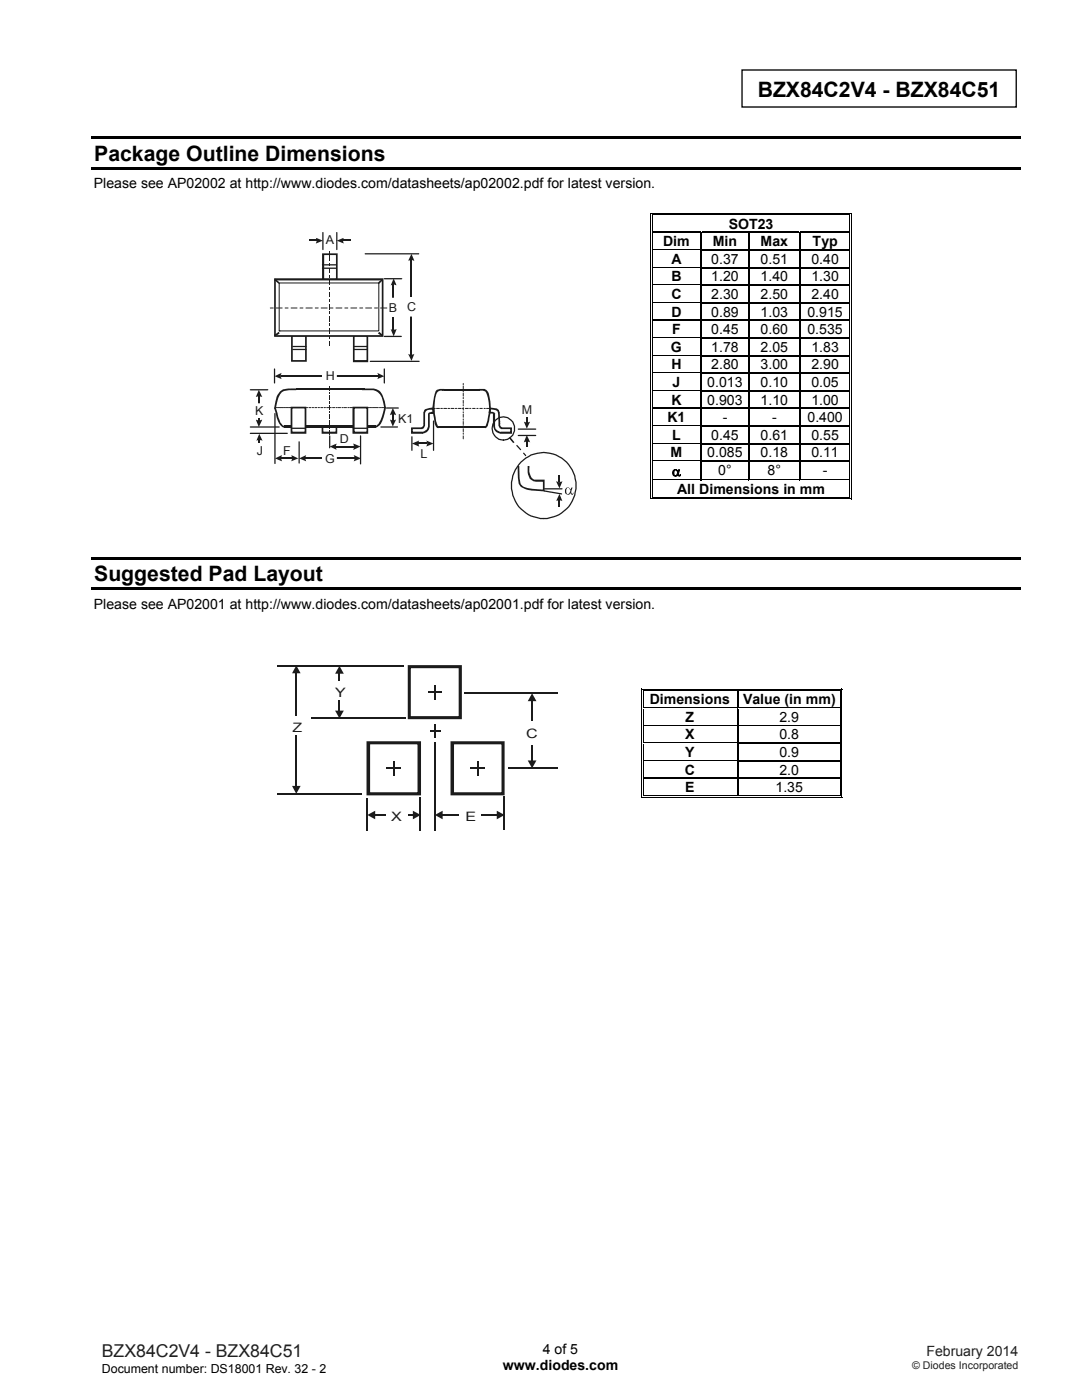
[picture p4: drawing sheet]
<svg xmlns="http://www.w3.org/2000/svg" width="216mm" height="279mm" viewBox="0 0 216 279" stroke-linecap="round" stroke-linejoin="round" font-family="sans-serif">
<path d="M148.1 14h54.7v7.4h-54.7z" fill="none" stroke="#000" stroke-width=".26"/>
<path d="M18.3 27.2h185.4v.5h-185.4zM18.3 33.3h185.4v.5h-185.4zM18.3 111.1h185.4v.6h-185.4zM18.3 117.3h185.4v.5h-185.4z" fill="#000"/>
<g fill="#fff">
<path d="M130.3 43h39.2v3.3h-39.2z"/>
<path d="M130.4 43h39v3.3h-39z"/>
</g>
<path d="M129.8 42.5h.2v.5h-.2zM129.8 42.5h.5v.2h-.5zM130.1 42.8h.2v.2h-.2z" fill="#000"/>
<path d="M130.3 42.6h39.2M130.3 42.9h39.2" fill="none" stroke="#000" stroke-width=".2"/>
<path d="M130.3 43h39.2z" fill="#fff"/>
<path d="M169.5 42.5h.5v.2h-.5zM169.5 42.8h.2v.2h-.2zM169.8 42.5h.2v.5h-.2z" fill="#000"/>
<path d="M129.9 43v3.3M130.2 43v3.3M169.6 43v3.3M169.9 43v3.3" fill="none" stroke="#000" stroke-width=".2"/>
<g fill="#fff">
<path d="M130.3 46.5h9.5v3.3h-9.5z"/>
<path d="M130.4 46.5h9.2v3.3h-9.2z"/>
</g>
<path d="M129.8 46.3h.2v.2h-.2zM130.1 46.3h.2v.2h-.2z" fill="#000"/>
<path d="M130.3 46.4h9.5" fill="none" stroke="#000" stroke-width=".25"/>
<path d="M130.3 46.5h9.5z" fill="#fff"/>
<path d="M139.8 46.3h.2v.2h-.2zM149.3 46.3h.3v.2h-.3zM159.4 46.3h.3v.2h-.3zM169.5 46.3h.2v.2h-.2zM169.8 46.3h.2v.2h-.2z" fill="#000"/>
<path d="M139.9 46.5v3.3M140 46.4h9.3M149.4 46.5v3.3M149.6 46.4h9.8M159.6 46.5v3.3M159.7 46.4h9.8" fill="none" stroke="#000" stroke-width=".25"/>
<path d="M129.9 46.5v3.3M130.2 46.5v3.3M169.6 46.5v3.3M169.9 46.5v3.3" fill="none" stroke="#000" stroke-width=".2"/>
<g fill="#fff">
<path d="M130.3 50h9.5v3.3h-9.5z"/>
<path d="M130.4 50h9.2v3.3h-9.2z"/>
</g>
<path d="M129.8 49.8h.2v.3h-.2zM130.1 49.8h.2v.3h-.2z" fill="#000"/>
<path d="M130.3 49.9h9.5" fill="none" stroke="#000" stroke-width=".25"/>
<path d="M130.3 50l9.5 .1z" fill="#fff"/>
<path d="M139.8 49.8h.2v.3h-.2zM149.3 49.8h.3v.3h-.3zM159.4 49.8h.3v.3h-.3zM169.5 49.8h.2v.3h-.2zM169.8 49.8h.2v.3h-.2z" fill="#000"/>
<path d="M139.9 50.1v3.2M140 49.9h9.3M149.4 50.1v3.2M149.6 49.9h9.8M159.6 50.1v3.2M159.7 49.9h9.8" fill="none" stroke="#000" stroke-width=".25"/>
<path d="M129.9 50.1v3.2M130.2 50.1v3.2M169.6 50.1v3.2M169.9 50.1v3.2" fill="none" stroke="#000" stroke-width=".2"/>
<g fill="#fff">
<path d="M130.3 53.6h9.5v3.2h-9.5z"/>
<path d="M130.4 53.6h9.2v3.2h-9.2z"/>
</g>
<path d="M129.8 53.3h.2v.3h-.2zM130.1 53.3h.2v.3h-.2z" fill="#000"/>
<path d="M130.3 53.4h9.5" fill="none" stroke="#000" stroke-width=".25"/>
<path d="M130.3 53.5l9.5 .1z" fill="#fff"/>
<path d="M139.8 53.3h.2v.3h-.2zM149.3 53.3h.3v.3h-.3zM159.4 53.3h.3v.3h-.3zM169.5 53.3h.2v.3h-.2zM169.8 53.3h.2v.3h-.2z" fill="#000"/>
<path d="M139.9 53.6v3.2M140 53.4h9.3M149.4 53.6v3.2M149.6 53.4h9.8M159.6 53.6v3.2M159.7 53.4h9.8" fill="none" stroke="#000" stroke-width=".25"/>
<path d="M129.9 53.6v3.2M130.2 53.6v3.2M169.6 53.6v3.2M169.9 53.6v3.2" fill="none" stroke="#000" stroke-width=".2"/>
<g fill="#fff">
<path d="M130.3 57.1h9.5v3.2h-9.5z"/>
<path d="M130.4 57.1h9.2v3.2h-9.2z"/>
</g>
<path d="M129.8 56.8h.2v.3h-.2zM130.1 56.8h.2v.3h-.2z" fill="#000"/>
<path d="M130.3 56.9h9.5" fill="none" stroke="#000" stroke-width=".25"/>
<path d="M130.3 57l9.5 .1z" fill="#fff"/>
<path d="M139.8 56.8h.2v.3h-.2zM149.3 56.8h.3v.3h-.3zM159.4 56.8h.3v.3h-.3zM169.5 56.8h.2v.3h-.2zM169.8 56.8h.2v.3h-.2z" fill="#000"/>
<path d="M139.9 57.1v3.2M140 56.9h9.3M149.4 57.1v3.2M149.6 56.9h9.8M159.6 57.1v3.2M159.7 56.9h9.8" fill="none" stroke="#000" stroke-width=".25"/>
<path d="M129.9 57.1v3.2M130.2 57.1v3.2M169.6 57.1v3.2M169.9 57.1v3.2" fill="none" stroke="#000" stroke-width=".2"/>
<g fill="#fff">
<path d="M130.3 60.6h9.5v3.2h-9.5z"/>
<path d="M130.4 60.6h9.2v3.2h-9.2z"/>
</g>
<path d="M129.8 60.3h.2v.3h-.2zM130.1 60.3h.2v.3h-.2z" fill="#000"/>
<path d="M130.3 60.4h9.5" fill="none" stroke="#000" stroke-width=".25"/>
<path d="M130.3 60.6h9.5z" fill="#fff"/>
<path d="M139.8 60.3h.2v.3h-.2zM149.3 60.3h.3v.3h-.3zM159.4 60.3h.3v.3h-.3zM169.5 60.3h.2v.3h-.2zM169.8 60.3h.2v.3h-.2z" fill="#000"/>
<path d="M139.9 60.6v3.2M140 60.4h9.3M149.4 60.6v3.2M149.6 60.4h9.8M159.6 60.6v3.2M159.7 60.4h9.8" fill="none" stroke="#000" stroke-width=".25"/>
<path d="M129.9 60.6v3.2M130.2 60.6v3.2M169.6 60.6v3.2M169.9 60.6v3.2" fill="none" stroke="#000" stroke-width=".2"/>
<g fill="#fff">
<path d="M130.3 64.1h9.5v3.2h-9.5z"/>
<path d="M130.4 64.1h9.2v3.2h-9.2z"/>
</g>
<path d="M129.8 63.8h.2v.3h-.2zM130.1 63.8h.2v.3h-.2z" fill="#000"/>
<path d="M130.3 63.9h9.5" fill="none" stroke="#000" stroke-width=".25"/>
<path d="M130.3 64.1h9.5z" fill="#fff"/>
<path d="M139.8 63.8h.2v.3h-.2zM149.3 63.8h.3v.3h-.3zM159.4 63.8h.3v.3h-.3zM169.5 63.8h.2v.3h-.2zM169.8 63.8h.2v.3h-.2z" fill="#000"/>
<path d="M139.9 64.1v3.2M140 63.9h9.3M149.4 64.1v3.2M149.6 63.9h9.8M159.6 64.1v3.2M159.7 63.9h9.8" fill="none" stroke="#000" stroke-width=".25"/>
<path d="M129.9 64.1v3.2M130.2 64.1v3.2M169.6 64.1v3.2M169.9 64.1v3.2" fill="none" stroke="#000" stroke-width=".2"/>
<g fill="#fff">
<path d="M130.3 67.6h9.5v3.2h-9.5z"/>
<path d="M130.4 67.6h9.2v3.2h-9.2z"/>
</g>
<path d="M129.8 67.3h.2v.3h-.2zM130.1 67.3h.2v.3h-.2z" fill="#000"/>
<path d="M130.3 67.5h9.5" fill="none" stroke="#000" stroke-width=".25"/>
<path d="M130.3 67.6h9.5z" fill="#fff"/>
<path d="M139.8 67.3h.2v.3h-.2zM149.3 67.3h.3v.3h-.3zM159.4 67.3h.3v.3h-.3zM169.5 67.3h.2v.3h-.2zM169.8 67.3h.2v.3h-.2z" fill="#000"/>
<path d="M139.9 67.6v3.2M140 67.5h9.3M149.4 67.6v3.2M149.6 67.5h9.8M159.6 67.6v3.2M159.7 67.5h9.8" fill="none" stroke="#000" stroke-width=".25"/>
<path d="M129.9 67.6v3.2M130.2 67.6v3.2M169.6 67.6v3.2M169.9 67.6v3.2" fill="none" stroke="#000" stroke-width=".2"/>
<g fill="#fff">
<path d="M130.3 71.1h9.5v3.2h-9.5z"/>
<path d="M130.4 71.1h9.2v3.2h-9.2z"/>
</g>
<path d="M129.8 70.8h.2v.3h-.2zM130.1 70.8h.2v.3h-.2z" fill="#000"/>
<path d="M130.3 71h9.5" fill="none" stroke="#000" stroke-width=".25"/>
<path d="M130.3 71.1h9.5z" fill="#fff"/>
<path d="M139.8 70.8h.2v.3h-.2zM149.3 70.8h.3v.3h-.3zM159.4 70.8h.3v.3h-.3zM169.5 70.8h.2v.3h-.2zM169.8 70.8h.2v.3h-.2z" fill="#000"/>
<path d="M139.9 71.1v3.2M140 71h9.3M149.4 71.1v3.2M149.6 71h9.8M159.6 71.1v3.2M159.7 71h9.8" fill="none" stroke="#000" stroke-width=".25"/>
<path d="M129.9 71.1v3.2M130.2 71.1v3.2M169.6 71.1v3.2M169.9 71.1v3.2" fill="none" stroke="#000" stroke-width=".2"/>
<g fill="#fff">
<path d="M130.3 74.6h9.5v3.3h-9.5z"/>
<path d="M130.4 74.6h9.2v3.3h-9.2z"/>
</g>
<path d="M129.8 74.3h.2v.3h-.2zM130.1 74.3h.2v.3h-.2z" fill="#000"/>
<path d="M130.3 74.5h9.5" fill="none" stroke="#000" stroke-width=".25"/>
<path d="M130.3 74.6h9.5z" fill="#fff"/>
<path d="M139.8 74.3h.2v.3h-.2zM149.3 74.3h.3v.3h-.3zM159.4 74.3h.3v.3h-.3zM169.5 74.3h.2v.3h-.2zM169.8 74.3h.2v.3h-.2z" fill="#000"/>
<path d="M139.9 74.6v3.3M140 74.5h9.3M149.4 74.6v3.3M149.6 74.5h9.8M159.6 74.6v3.3M159.7 74.5h9.8" fill="none" stroke="#000" stroke-width=".25"/>
<path d="M129.9 74.6v3.3M130.2 74.6v3.3M169.6 74.6v3.3M169.9 74.6v3.3" fill="none" stroke="#000" stroke-width=".2"/>
<g fill="#fff">
<path d="M130.3 78.1h9.5v3.3h-9.5z"/>
<path d="M130.4 78.1h9.2v3.3h-9.2z"/>
</g>
<path d="M129.8 77.9h.2v.2h-.2zM130.1 77.9h.2v.2h-.2z" fill="#000"/>
<path d="M130.3 78h9.5" fill="none" stroke="#000" stroke-width=".25"/>
<path d="M130.3 78.1h9.5z" fill="#fff"/>
<path d="M139.8 77.9h.2v.2h-.2zM149.3 77.9h.3v.2h-.3zM159.4 77.9h.3v.2h-.3zM169.5 77.9h.2v.2h-.2zM169.8 77.9h.2v.2h-.2z" fill="#000"/>
<path d="M139.9 78.1v3.3M140 78h9.3M149.4 78.1v3.3M149.6 78h9.8M159.6 78.1v3.3M159.7 78h9.8" fill="none" stroke="#000" stroke-width=".25"/>
<path d="M129.9 78.1v3.3M130.2 78.1v3.3M169.6 78.1v3.3M169.9 78.1v3.3" fill="none" stroke="#000" stroke-width=".2"/>
<g fill="#fff">
<path d="M130.3 81.6h9.5v3.3h-9.5z"/>
<path d="M130.4 81.6h9.2v3.3h-9.2z"/>
</g>
<path d="M129.8 81.4h.2v.2h-.2zM130.1 81.4h.2v.2h-.2z" fill="#000"/>
<path d="M130.3 81.5h9.5" fill="none" stroke="#000" stroke-width=".25"/>
<path d="M130.3 81.6h9.5z" fill="#fff"/>
<path d="M139.8 81.4h.2v.2h-.2zM149.3 81.4h.3v.2h-.3zM159.4 81.4h.3v.2h-.3zM169.5 81.4h.2v.2h-.2zM169.8 81.4h.2v.2h-.2z" fill="#000"/>
<path d="M139.9 81.6v3.3M140 81.5h9.3M149.4 81.6v3.3M149.6 81.5h9.8M159.6 81.6v3.3M159.7 81.5h9.8" fill="none" stroke="#000" stroke-width=".25"/>
<path d="M129.9 81.6v3.3M130.2 81.6v3.3M169.6 81.6v3.3M169.9 81.6v3.3" fill="none" stroke="#000" stroke-width=".2"/>
<g fill="#fff">
<path d="M130.3 85.1h9.5v3.3h-9.5z"/>
<path d="M130.4 85.1h9.2v3.3h-9.2z"/>
</g>
<path d="M129.8 84.9h.2v.3h-.2zM130.1 84.9h.2v.3h-.2z" fill="#000"/>
<path d="M130.3 85h9.5" fill="none" stroke="#000" stroke-width=".25"/>
<path d="M130.3 85.1l9.5 .1z" fill="#fff"/>
<path d="M139.8 84.9h.2v.3h-.2zM149.3 84.9h.3v.3h-.3zM159.4 84.9h.3v.3h-.3zM169.5 84.9h.2v.3h-.2zM169.8 84.9h.2v.3h-.2z" fill="#000"/>
<path d="M139.9 85.2v3.2M140 85h9.3M149.4 85.2v3.2M149.6 85h9.8M159.6 85.2v3.2M159.7 85h9.8" fill="none" stroke="#000" stroke-width=".25"/>
<path d="M129.9 85.2v3.2M130.2 85.2v3.2M169.6 85.2v3.2M169.9 85.2v3.2" fill="none" stroke="#000" stroke-width=".2"/>
<g fill="#fff">
<path d="M130.3 88.6h9.5v3.3h-9.5z"/>
<path d="M130.4 88.6h9.2v3.3h-9.2z"/>
</g>
<path d="M129.8 88.4h.2v.3h-.2zM130.1 88.4h.2v.3h-.2z" fill="#000"/>
<path d="M130.3 88.5h9.5" fill="none" stroke="#000" stroke-width=".25"/>
<path d="M130.3 88.6l9.5 .1z" fill="#fff"/>
<path d="M139.8 88.4h.2v.3h-.2zM149.3 88.4h.3v.3h-.3zM159.4 88.4h.3v.3h-.3zM169.5 88.4h.2v.3h-.2zM169.8 88.4h.2v.3h-.2z" fill="#000"/>
<path d="M139.9 88.7v3.2M140 88.5h9.3M149.4 88.7v3.2M149.6 88.5h9.8M159.6 88.7v3.2M159.7 88.5h9.8" fill="none" stroke="#000" stroke-width=".25"/>
<path d="M129.9 88.7v3.2M130.2 88.7v3.2M169.6 88.7v3.2M169.9 88.7v3.2" fill="none" stroke="#000" stroke-width=".2"/>
<g fill="#fff">
<path d="M130.3 92.2h9.5v3.4h-9.5z"/>
<path d="M130.4 92.2h9.2v3.4h-9.2z"/>
</g>
<path d="M129.8 91.9h.2v.3h-.2zM130.1 91.9h.2v.3h-.2z" fill="#000"/>
<path d="M130.3 92h9.5" fill="none" stroke="#000" stroke-width=".25"/>
<path d="M130.3 92.1l9.5 .1z" fill="#fff"/>
<path d="M139.8 91.9h.2v.3h-.2zM149.3 91.9h.3v.3h-.3zM159.4 91.9h.3v.3h-.3zM169.5 91.9h.2v.3h-.2zM169.8 91.9h.2v.3h-.2z" fill="#000"/>
<path d="M139.9 92.2v3.4M140 92h9.3M149.4 92.2v3.4M149.6 92h9.8M159.6 92.2v3.4M159.7 92h9.8" fill="none" stroke="#000" stroke-width=".25"/>
<path d="M129.9 92.2v3.4M130.2 92.2v3.4M169.6 92.2v3.4M169.9 92.2v3.4" fill="none" stroke="#000" stroke-width=".2"/>
<g fill="#fff">
<path d="M130.3 95.9h39.2v3.2h-39.2z"/>
<path d="M130.4 95.9h39v3.2h-39z"/>
</g>
<path d="M129.8 95.6h.2v.3h-.2zM130.1 95.6h.2v.3h-.2z" fill="#000"/>
<path d="M130.3 95.7h9.5" fill="none" stroke="#000" stroke-width=".25"/>
<path d="M130.3 95.9h9.7z" fill="#fff"/>
<path d="M139.8 95.7h9.5" fill="none" stroke="#000" stroke-width=".25"/>
<path d="M140 95.9h9.6z" fill="#fff"/>
<path d="M149.3 95.7h10.1" fill="none" stroke="#000" stroke-width=".25"/>
<path d="M149.6 95.9h10.1z" fill="#fff"/>
<path d="M159.4 95.7h10.1" fill="none" stroke="#000" stroke-width=".25"/>
<path d="M159.7 95.9h9.8z" fill="#fff"/>
<path d="M129.8 99.5h.5v.2h-.5zM130.1 99.1h.2v.2h-.2zM169.5 95.6h.2v.3h-.2zM169.5 99.5h.5v.2h-.5zM169.5 99.1h.2v.2h-.2zM169.8 95.6h.2v.3h-.2zM169.8 99.1h.2v.6h-.2z" fill="#000"/>
<path d="M129.9 95.9v3.8M130.2 95.9v3.2M130.3 99.6h39.2M130.3 99.2h39.2M169.6 95.9v3.2M169.9 95.9v3.2" fill="none" stroke="#000" stroke-width=".2"/>
<g fill="#fff">
<path d="M128.4 138h18.6v3.2h-18.6z"/>
<path d="M128.8 138h17.7v3.2h-17.7z"/>
</g>
<path d="M127.9 137.4h.2v.6h-.2zM127.9 137.4h.5v.2h-.5zM128.2 137.8h.2v.2h-.2zM128.2 137.8h.2v.1h-.2z" fill="#000"/>
<path d="M128.4 137.5h18.7M128.4 137.9h18.7" fill="none" stroke="#000" stroke-width=".2"/>
<path d="M128.4 137.9l18.7 .1z" fill="#fff"/>
<path d="M147.1 137.9l.2 .1zM147.1 137.4h.5v.2h-.5zM147.1 137.8h.5v.1h-.5zM167.6 137.4h.5v.2h-.5zM167.6 137.8h.1v.2h-.1zM167.6 137.8h.1v.1h-.1zM167.9 137.4h.2v.6h-.2z" fill="#000"/>
<path d="M128 138v3.2M128.3 138v3.2M147.6 137.5h20M147.6 137.9h20M167.7 138v3.2M168 138v3.2" fill="none" stroke="#000" stroke-width=".2"/>
<path d="M147.2 138v3.2" fill="none" stroke="#000" stroke-width=".25"/>
<g fill="#fff">
<path d="M128.4 141.5h18.6v3.2h-18.6z"/>
<path d="M128.8 141.5h17.7v3.2h-17.7z"/>
<path d="M147.3 141.5h20.3v3.2h-20.3z"/>
<path d="M147.9 141.5h19.2v3.2h-19.2z"/>
</g>
<path d="M127.9 141.2h.2v.3h-.2zM128.2 141.2h.2v.3h-.2z" fill="#000"/>
<path d="M128.4 141.3h18.7" fill="none" stroke="#000" stroke-width=".25"/>
<path d="M128.4 141.5h18.7z" fill="#fff"/>
<path d="M147.1 141.2h.2v.3h-.2z" fill="#000"/>
<path d="M147.3 141.3h20.3" fill="none" stroke="#000" stroke-width=".25"/>
<path d="M147.3 141.5h20.3z" fill="#fff"/>
<path d="M167.6 141.2h.1v.3h-.1zM167.9 141.2h.2v.3h-.2z" fill="#000"/>
<path d="M128 141.5v3.2M128.3 141.5v3.2M167.7 141.5v3.2M168 141.5v3.2" fill="none" stroke="#000" stroke-width=".2"/>
<path d="M147.2 141.5v3.2" fill="none" stroke="#000" stroke-width=".25"/>
<g fill="#fff">
<path d="M128.4 145h18.6v3.2h-18.6z"/>
<path d="M128.8 145h17.7v3.2h-17.7z"/>
<path d="M147.3 145h20.3v3.2h-20.3z"/>
<path d="M147.9 145h19.2v3.2h-19.2z"/>
</g>
<path d="M127.9 144.7h.2v.3h-.2zM128.2 144.7h.2v.3h-.2z" fill="#000"/>
<path d="M128.4 144.8h18.7" fill="none" stroke="#000" stroke-width=".25"/>
<path d="M128.4 145h18.7z" fill="#fff"/>
<path d="M147.1 144.7h.2v.3h-.2z" fill="#000"/>
<path d="M147.3 144.8h20.3" fill="none" stroke="#000" stroke-width=".25"/>
<path d="M147.3 145h20.3z" fill="#fff"/>
<path d="M167.6 144.7h.1v.3h-.1zM167.9 144.7h.2v.3h-.2z" fill="#000"/>
<path d="M128 145v3.2M128.3 145v3.2M167.7 145v3.2M168 145v3.2" fill="none" stroke="#000" stroke-width=".2"/>
<path d="M147.2 145v3.2" fill="none" stroke="#000" stroke-width=".25"/>
<g fill="#fff">
<path d="M128.4 148.5h18.6v3.2h-18.6z"/>
<path d="M128.8 148.5h17.7v3.2h-17.7z"/>
</g>
<path d="M127.9 148.2h.2v.3h-.2zM128.2 148.2h.2v.3h-.2z" fill="#000"/>
<path d="M128.4 148.3h18.7" fill="none" stroke="#000" stroke-width=".25"/>
<path d="M128.4 148.5h18.7z" fill="#fff"/>
<path d="M147.1 148.2h.2v.3h-.2zM167.6 148.2h.1v.3h-.1zM167.9 148.2h.2v.3h-.2z" fill="#000"/>
<path d="M147.2 148.5v3.2M147.3 148.3h20.3" fill="none" stroke="#000" stroke-width=".25"/>
<path d="M128 148.5v3.2M128.3 148.5v3.2M167.7 148.5v3.2M168 148.5v3.2" fill="none" stroke="#000" stroke-width=".2"/>
<g fill="#fff">
<path d="M128.4 152h18.6v3.2h-18.6z"/>
<path d="M128.8 152h17.7v3.2h-17.7z"/>
</g>
<path d="M127.9 151.7h.2v.3h-.2zM128.2 151.7h.2v.3h-.2z" fill="#000"/>
<path d="M128.4 151.8h18.7" fill="none" stroke="#000" stroke-width=".25"/>
<path d="M128.4 152h18.7z" fill="#fff"/>
<path d="M147.1 151.7h.2v.3h-.2zM167.6 151.7h.1v.3h-.1zM167.9 151.7h.2v.3h-.2z" fill="#000"/>
<path d="M147.2 152v3.2M147.3 151.8h20.3" fill="none" stroke="#000" stroke-width=".25"/>
<path d="M128 152v3.2M128.3 152v3.2M167.7 152v3.2M168 152v3.2" fill="none" stroke="#000" stroke-width=".2"/>
<g fill="#fff">
<path d="M128.4 155.5h18.6v3.3h-18.6z"/>
<path d="M128.8 155.5h17.7v3.3h-17.7z"/>
</g>
<path d="M127.9 155.2h.2v.3h-.2zM128.2 155.2h.2v.3h-.2z" fill="#000"/>
<path d="M128.4 155.4h18.7" fill="none" stroke="#000" stroke-width=".25"/>
<path d="M128.4 155.5h18.7z" fill="#fff"/>
<path d="M127.9 159.1h.5v.2h-.5zM128.2 158.8h.2v.1h-.2zM147.1 155.2h.2v.3h-.2zM147.1 158.8h.5v.1h-.5zM167.6 155.2h.1v.3h-.1zM167.6 159.1h.5v.2h-.5zM167.6 158.8h.1v.1h-.1zM167.9 155.2h.2v.3h-.2zM167.9 158.8h.2v.5h-.2z" fill="#000"/>
<path d="M147.2 155.5v3.3M147.3 155.4h20.3" fill="none" stroke="#000" stroke-width=".25"/>
<path d="M128 155.5v3.8M128.3 155.5v3.3M128.4 159.2h39.2M128.4 158.9h18.7M147.6 158.9h20M167.7 155.5v3.3M168 155.5v3.3" fill="none" stroke="#000" stroke-width=".2"/>
<path d="M92.7 138.4h18.6" fill="none" stroke="#1f1a17" stroke-width=".3"/>
<path d="M101.4 153.3h9.9" fill="none" stroke="#1f1a17" stroke-width=".32"/>
<path d="M106.2 138.4l.8 1.5h-1.7l.9-1.5 .8 1.5z" fill-rule="evenodd" fill="#1f1a17"/>
<path d="M106.2 139.8v12.1" fill="none" stroke="#1f1a17" stroke-width=".32"/>
<path d="M105.3 151.8h1.7l-.8 1.5 .8-1.5-.8 1.5z" fill-rule="evenodd" fill="#1f1a17"/>
<path d="M85.7 145.8h2.2M86.8 144.5v2.7M86.8 148.1v17.7M100.6 158.9v6.6" fill="none" stroke="#1f1a17" stroke-width=".32"/>
<path d="M73.2 159.4v6.5M83.9 159.2v6.7" fill="none" stroke="#1f1a17" stroke-width=".3"/>
<path d="M73.3 162.6l1.6-.8v1.7l-1.6-.9 1.6-.8z" fill-rule="evenodd" fill="#1f1a17"/>
<path d="M74.7 162.7h7.8" fill="none" stroke="#1f1a17" stroke-width=".32"/>
<g fill="#1f1a17">
<path d="M82.4 161.8l1.5 .8-1.5 .9v-1.7l1.5 .8z" fill-rule="evenodd"/>
<path d="M86.8 162.6l1.5-.8v1.7l-1.5-.9 1.5-.8z" fill-rule="evenodd"/>
</g>
<path d="M88.2 162.7h11.1" fill="none" stroke="#1f1a17" stroke-width=".32"/>
<path d="M99.1 161.8l1.6 .8-1.6 .9v-1.7l1.6 .8z" fill-rule="evenodd" fill="#1f1a17"/>
<path d="M55.4 132.9h25.2" fill="none" stroke="#1f1a17" stroke-width=".3"/>
<path d="M55.3 158.5h16.9M62.1 143.4h18.8" fill="none" stroke="#1f1a17" stroke-width=".32"/>
<path d="M59.1 132.8l.9 1.6h-1.7l.8-1.6 .9 1.6z" fill-rule="evenodd" fill="#1f1a17"/>
<path d="M59.1 134.2v22.8" fill="none" stroke="#1f1a17" stroke-width=".32"/>
<g fill="#1f1a17">
<path d="M58.3 156.8h1.7l-.9 1.6 .9-1.6-.9 1.6z" fill-rule="evenodd"/>
<path d="M67.7 132.9l.9 1.6h-1.7l.8-1.6 .9 1.6z" fill-rule="evenodd"/>
</g>
<path d="M67.7 134.4v7.6" fill="none" stroke="#1f1a17" stroke-width=".3"/>
<path d="M66.9 141.8h1.7l-.9 1.6 .9-1.6-.9 1.6z" fill-rule="evenodd" fill="#1f1a17"/>
<g fill="#fff">
<path d="M77.1 159.4h4.3v6.6h-4.3z"/>
<path d="M91.6 159.3h4.2v6.6h-4.2z"/>
<path d="M104.1 143.8h4.2v4.7h-4.2z"/>
<path d="M64.1 135.9h6.5v3.7h-6.5z"/>
<path d="M54.9 143.1h6.6v3.6h-6.6z"/>
</g>
<path d="M85.3 138.1h2.8" fill="none" stroke="#1f1a17" stroke-width=".3"/>
<path d="M81.7 132.7h10.1v.7h-10.1zM91.8 132.7h.4v.3h-.4zM91.5 133h.7v10.2h-.7zM91.8 143.2h.4v.3h-.4zM81.7 142.9h10.1v.6h-10.1zM81.4 143.2h.3v.3h-.3zM81.4 133h.6v10.2h-.6zM81.4 132.7h.3v.3h-.3z" fill="#1f1a17"/>
<path d="M86.8 136.7v2.9" fill="none" stroke="#1f1a17" stroke-width=".32"/>
<path d="M77.1 153.3h2.8" fill="none" stroke="#1f1a17" stroke-width=".3"/>
<path d="M73.5 147.9h10.1v.6h-10.1zM83.6 147.9h.4v.3h-.4zM83.3 148.2h.7v10.2h-.7zM83.6 158.4h.4v.3h-.4zM73.5 158.1h10.1v.6h-10.1zM73.1 158.4h.4v.3h-.4zM73.1 148.2h.8v10.2h-.8zM73.1 147.9h.4v.3h-.4z" fill="#1f1a17"/>
<path d="M78.5 151.9v2.8" fill="none" stroke="#1f1a17" stroke-width=".32"/>
<path d="M93.9 153.3h2.8" fill="none" stroke="#1f1a17" stroke-width=".3"/>
<path d="M90.2 147.9h10.2v.6h-10.2zM100.4 147.9h.3v.3h-.3zM100.1 148.2h.6v10.2h-.6zM100.4 158.4h.3v.3h-.3zM90.2 158.1h10.2v.6h-10.2zM89.9 158.4h.3v.3h-.3zM89.9 148.2h.7v10.2h-.7zM89.9 147.9h.3v.3h-.3z" fill="#1f1a17"/>
<path d="M95.3 151.9v2.8" fill="none" stroke="#1f1a17" stroke-width=".3"/>
<path d="M64.3 85.1h2.8v1.3h-2.8z" fill="#fff"/>
<path d="M64.3 86.1h2.8v.5h-2.8zM67.1 86.4h.2v.2h-.2zM67 85.1h.3v1.3h-.3zM67.1 85h.2v.1h-.2zM64.3 85h2.8v.4h-2.8zM64.2 85h.1v.1h-.1zM64.2 85.1h.3v1.3h-.3zM64.2 86.4h.1v.2h-.1z" fill="#1f1a17"/>
<path d="M56.6 85.2h18.4" fill="none" stroke="#1f1a17" stroke-width=".42"/>
<path d="M54.8 73.6v2.8M76.7 73.6v2.8" fill="none" stroke="#1f1a17" stroke-width=".25"/>
<path d="M54.8 75.1l1.4-.7-.2 .3v.6l.2 .4z" fill-rule="evenodd" fill="#1f1a17"/>
<path d="M56 75h19.5" fill="none" stroke="#1f1a17" stroke-width=".25"/>
<path d="M75.2 74.4l1.5 .7-1.5 .6 .2-.3v-.7z" fill-rule="evenodd" fill="#1f1a17"/>
<path d="M103.4 86.9h3.5" fill="none" stroke="#1f1a17" stroke-width=".25"/>
<g fill="#1f1a17">
<path d="M105 83.4h.3v1h-.3z"/>
<path d="M51.6 87.8h.3v.6h-.3z"/>
</g>
<g fill="#1f1a17">
<path d="M104.5 84.1l.4 .2h.6l.3-.2-.7 1.5z" fill-rule="evenodd"/>
<path d="M51.7 86.6l.7 1.4-.2-.2h-.8l-.3 .2z" fill-rule="evenodd"/>
</g>
<path d="M64.4 46.4v3.4M67.2 46.4v3.4M103.4 85.6h3.5" fill="none" stroke="#1f1a17" stroke-width=".25"/>
<g fill="#1f1a17">
<path d="M63 47.4l1.4 .6-1.4 .6 .2-.3z" fill-rule="evenodd"/>
<path d="M67.2 48l1.4-.6-.1 .3v.7l.1 .2z" fill-rule="evenodd"/>
</g>
<g fill="#1f1a17">
<path d="M61.7 47.9h1.5v.2h-1.5z"/>
<path d="M68.4 47.9h1.5v.2h-1.5z"/>
</g>
<path d="M72.9 50.7h10.6M76.7 55.6h3.5M50 77.8h3.4M73.9 72.1h9.7M76.7 67.1h3.4M50 85.2h5.7M50 86.5h7.3" fill="none" stroke="#1f1a17" stroke-width=".25"/>
<path d="M78.5 55.5l.6 1.5-.3-.2-.8 .2z" fill-rule="evenodd" fill="#1f1a17"/>
<path d="M78.5 56.8v9.1" fill="none" stroke="#1f1a17" stroke-width=".25"/>
<g fill="#1f1a17">
<path d="M78 65.7a.97 .97 0 0 0 1.1 0l-.6 1.4z" fill-rule="evenodd"/>
<path d="M51.6 77.8l.7 1.4-.4-.1-.8 .1z" fill-rule="evenodd"/>
</g>
<path d="M51.7 79.1v4.8" fill="none" stroke="#1f1a17" stroke-width=".25"/>
<g fill="#1f1a17">
<path d="M51.1 83.8h1.2l-.7 1.4z" fill-rule="evenodd"/>
<path d="M82.1 50.7l.6 1.4-.3-.2h-.6l-.4 .2z" fill-rule="evenodd"/>
</g>
<path d="M82.1 51.9v18.9" fill="none" stroke="#1f1a17" stroke-width=".25"/>
<g fill="#1f1a17">
<path d="M81.4 70.6l.3 .2h.7l.3-.2-.6 1.4z" fill-rule="evenodd"/>
<path d="M82.2 88.5l1.4-.6v1.2z" fill-rule="evenodd"/>
<path d="M85.1 87.9l1.4 .6-1.4 .6a1.05 1.05 0 0 0 0-1.2z" fill-rule="evenodd"/>
<path d="M65.8 89.1l1.4-.6-.2 .4v.6l.2 .3z" fill-rule="evenodd"/>
</g>
<path d="M83.5 88.3h1.7v.3h-1.7z" fill="#1f1a17"/>
<path d="M67 89.2h3.7" fill="none" stroke="#1f1a17" stroke-width=".25"/>
<g fill="#1f1a17">
<path d="M70.5 88.5l1.4 .6-1.4 .7z" fill-rule="evenodd"/>
<path d="M54.9 91.5l1.4-.7-.2 .3v.6l.2 .4z" fill-rule="evenodd"/>
</g>
<path d="M56 91.4h2.3" fill="none" stroke="#1f1a17" stroke-width=".25"/>
<path d="M58.1 90.8l1.4 .7-1.4 .6 .2-.4v-.6z" fill-rule="evenodd" fill="#1f1a17"/>
<path d="M82.2 87.2v2.7M86.5 84v5.9" fill="none" stroke="#1f1a17" stroke-width=".25"/>
<path d="M76.7 59.5h3.4v3.7h-3.4z" fill="#fff"/>
<path d="M76.7 59.5h3.4v3.7h-3.4z" fill="none" stroke="#fff" stroke-width=".2"/>
<path d="M50 80.6h3.4v2.7h-3.4z" fill="#fff"/>
<path d="M50 80.6h3.4v2.7h-3.4z" fill="none" stroke="#fff" stroke-width=".2"/>
<path d="M80.3 59.4h3.5v3.7h-3.5z" fill="#fff"/>
<path d="M80.3 59.4h3.5v3.7h-3.5z" fill="none" stroke="#fff" stroke-width=".2"/>
<path d="M64.3 73.6h2.8v2.8h-2.8z" fill="#fff"/>
<path d="M64.3 73.6h2.8v2.8h-2.8z" fill="none" stroke="#fff" stroke-width=".2"/>
<path d="M58.2 81.3h2.8v5.1h-2.8z" fill="#fff"/>
<path d="M58.2 86.1h2.8v.5h-2.8zM61 86.4h.1v.2h-.1zM60.8 81.3h.3v5.1h-.3zM61 81.2h.1v.1h-.1zM58.2 81.2h2.8v.3h-2.8zM58 81.2h.2v.1h-.2zM58 81.3h.3v5.1h-.3zM58 86.4h.2v.2h-.2z" fill="#1f1a17"/>
<path d="M70.5 81.3h2.8v5.1h-2.8z" fill="#fff"/>
<path d="M70.5 86.1h2.8v.5h-2.8zM73.3 86.4h.2v.2h-.2zM73.1 81.3h.4v5.1h-.4zM73.3 81.2h.2v.1h-.2zM70.5 81.2h2.8v.3h-2.8zM70.3 81.2h.2v.1h-.2zM70.3 81.3h.5v5.1h-.5zM70.3 86.4h.2v.2h-.2z" fill="#1f1a17"/>
<path d="M84.8 81.9l.4-.2 1.2-.2 .1 .9h-.8l-.1 .2v2.6a1.52 1.52 0 0 1-1.3 1.2h-2.1v-.9l2.2-.1 .2-.8v-2.2z" fill-rule="evenodd" fill="#fff"/>
<path d="M84.6 81.9l.5-.3 1.2-.3v.5a1.19 1.19 0 0 0-1.5 .6h-.3zM86.3 81.3h.1l.1 .4-.2 .1zM86.4 81.3l.3 .2h-.3zM86.3 81.5h.4v.9h-.4zM86.5 82.4h.2l-.2 .2zM86.5 82.2v.4zM86.5 82.2v.2zM86.3 82.2h.2v.4h-.2zM85.9 82.3l.4-.1v.4h-.3zM85.9 82.4l.1 .2zM85.6 82.4l.3-.1 .1 .3h-.6zM85.6 82.6h.1zM85.4 82.6h.3v2.2h-.3zM85.4 84.8h.3l-.1 .9-.4-.1zM84.2 86.2l1-.6 .4 .1a1.6 1.6 0 0 1-1.3 .9zM84.3 86.4v.2zM82.2 86.1h2.1v.5h-2.1zM82 86.4h.2v.2h-.2zM82 85.5h.4v.9h-.4zM82 85.3h.2v.2h-.2zM82.2 85.3h1.8v.3h-1.8zM84.5 84.6h.3l-.2 .9-.6 .1v-.3a.57 .57 0 0 0 .5-.7zM84.5 84.5h.3v.1h-.3zM84.5 84.5h.1zM84.5 84.2h.3v.3h-.3zM84.5 82.4h.3v1.8h-.3zM84.5 82.4h.1z" fill="#1f1a17"/>
<path d="M54.9 82.5v10M58.3 85.5h2.7M65.8 87v2.4M70.5 85.5h2.7" fill="none" stroke="#1f1a17" stroke-width=".25"/>
<path d="M97.9 81.5a1.66 1.66 0 0 1 1.6 .6l.2 3.1 .6 .3h1.7v.9h-2.1l-.4-.2a1.25 1.25 0 0 1-1-1.4v-2.2l-.2-.2-.6-.1z" fill-rule="evenodd" fill="#fff"/>
<g fill="#1f1a17">
<path d="M105 88.1h.3v1h-.3z"/>
<path d="M97.9 81.3l.6 .1a1.04 1.04 0 0 1 1.2 1h-.3l-.1-.2a1.56 1.56 0 0 0-1.4-.5zM97.9 81.3v.4zM97.7 81.3h.2v.2h-.2zM97.7 81.5h.3l-.1 .9-.4-.1zM97.5 82.3h.2v.1h-.2zM97.8 82.1l-.1 .3zM97.8 82.1l.2 .1-.1 .3-.2-.1zM98 82.2a.63 .63 0 0 1 .8 .4l-.9-.1zM98.5 82.6h.3zM98.4 82.6h.4v2.2h-.4zM98.4 84.8h.4l.1 .8-.3 .1zM98.6 85.7l.3-.1 1 .6v.4a1.6 1.6 0 0 1-1.3-.9zM99.9 86.4v.2zM99.9 86.1h2.1v.5h-2.1zM102 86.4h.2v.2h-.2zM101.8 85.5h.4v.9h-.4zM102 85.3h.2v.2h-.2zM100.3 85.3h1.7v.3h-1.7zM99.5 84.6h.3a.58 .58 0 0 0 .5 .7v.3l-.6-.1zM99.5 84.5h.3v.1h-.3zM99.6 84.5h.2zM99.5 84.2h.3v.3h-.3zM99.6 84.2h.2zM99.4 82.4h.3l.1 1.8h-.3zM99.5 82.4h.2z"/>
<path d="M64.5 55.6h2.7v.4h-2.7zM67.2 55.8h.2v.2h-.2zM67 50.7h.4v5.1h-.4zM67.2 50.6h.2v.1h-.2zM64.5 50.6h2.7v.3h-2.7zM64.3 50.6h.2v.1h-.2zM64.3 50.7h.4v5.1h-.4zM64.3 55.8h.2v.2h-.2z"/>
<path d="M58.3 71.9h2.7v.3h-2.7zM61 72h.2v.2h-.2zM60.9 67h.3v5h-.3zM61 66.8h.2v.2h-.2zM58.3 66.8h2.7v.3h-2.7zM58.1 66.8h.2v.2h-.2zM58.1 67h.3v5h-.3zM58.1 72h.2v.2h-.2z"/>
<path d="M70.6 71.9h2.7v.4h-2.7zM73.3 72.1h.2v.2h-.2zM73.1 67h.4v5.1h-.4zM73.3 66.8h.2v.2h-.2zM70.6 66.8h2.7v.3h-2.7zM70.4 66.8h.2v.2h-.2zM70.4 67h.4v5.1h-.4zM70.4 72.1h.2v.2h-.2z"/>
</g>
<path d="M105.1 86.8l.7 1.5-.4-.2-.9 .2z" fill-rule="evenodd" fill="#1f1a17"/>
<path d="M59 77.7h13.7" fill="none" stroke="#1f1a17" stroke-width=".34"/>
<g fill="#1f1a17">
<path d="M55.7 84.5l.3-.1 .4 .5 .4 .1v.4a1.57 1.57 0 0 1-1.1-.9zM54.7 81.4l.3-.1 1 3.1-.3 .1-.5-1.1z"/>
<path d="M74.8 85h.3l.6-.7 .3 .2-.8 .8-.4 .1zM76.7 81.3h.3l-.5 2.1-.5 1.1-.3-.2 .5-1.1z"/>
<path d="M58.3 77.5h.8v.4h-.8zM56 78a3.6 3.6 0 0 1 2.3-.5v.4a2.2 2.2 0 0 0-2.8 1.5l-.5 2.1h-.3l.2-1.3a3.3 3.3 0 0 1 1.1-2.2z"/>
<path d="M72.4 77.5v.4zM72.4 77.5h1v.4h-1zM73.4 77.5a2.36 2.36 0 0 1 3 1.6l.6 2.3h-.3l-.3-1.2a2.5 2.5 0 0 0-3-2.3z"/>
</g>
<path d="M88.6 77.8h7.1" fill="none" stroke="#1f1a17" stroke-width=".34"/>
<g fill="#1f1a17">
<path d="M86.8 84.6l.4-.1 .3 .6-.1 .4-.3-.2zM86.3 81.5l.4-.1 .5 3.1-.4 .1z"/>
<path d="M97.1 84.5h.3a1.03 1.03 0 0 1-.6 1v-.4zM97.6 81.4h.3l-.5 3.1h-.3z"/>
<path d="M88.1 77.6h.5l.1 .4h-.6zM87.2 77.8l.9-.2v.4h-.2a1.01 1.01 0 0 0-.9 .8l-.3 2.7h-.4l.1-1.3a4.2 4.2 0 0 1 .8-2.4z"/>
<path d="M95.6 77.6h.5v.4h-.6zM96.1 77.6a1.4 1.4 0 0 1 1.6 1.6l.2 2.2h-.3a6.7 6.7 0 0 0-.8-3.3l-.7-.1z"/>
</g>
<path d="M87.2 85.3h9.6" fill="none" stroke="#1f1a17" stroke-width=".34"/>
<path d="M108.6 98l3.5 .6M108.7 97.6h3.4" fill="none" stroke="#1f1a17" stroke-width=".25"/>
<path d="M113.1 97.3h.4l.3 .4 .2-.4h.3l-.3 .7v.4l.2 .2 .2-.3-.1 .4-.4-.1v-.3a.61 .61 0 0 1-.6 .5 .61 .61 0 0 1-.6-.6v-.5zM113.2 97.4l-.2 .8a.34 .34 0 0 0 .3 .4 .34 .34 0 0 0 .4-.3l.1-.4a.57 .57 0 0 0-.6-.5z" fill-rule="evenodd" fill="#1f1a17"/>
<path d="M103.4 91.9h1.5a1.13 1.13 0 0 1 .6 1.1 2.64 2.64 0 0 0 1 2.9h2v2a7.6 7.6 0 0 1-4.2-.7 2.09 2.09 0 0 1-.8-1.8z" fill-rule="evenodd" fill="#fff"/>
<path d="M104.4 91.7h.5a.76 .76 0 0 1 .6 .9l.1 .4h-.3l-.3-.8-.6-.1zM103.4 91.7h1v.4h-1zM103.3 91.7h.1v.2h-.1zM103.3 91.9h.3l.1 3.5h-.4zM103.5 95.4h.2zM103.3 95.4h.4l.1 1-.3 .2zM103.5 96.6l.3-.2a1.63 1.63 0 0 0 1.4 1l1 .2-.1 .3-1-.2a2.15 2.15 0 0 1-1.6-1.1zM106.1 97.7v.2zM106.2 97.6l2.3 .1v.4l-2.4-.2zM108.5 97.9h.2v.2h-.2zM108.3 95.9h.4v2h-.4zM108.5 95.7h.2v.2h-.2zM107 95.7h1.5v.4h-1.5zM105.5 95.1l.4-.1a1.03 1.03 0 0 0 1.1 .7v.4a1.61 1.61 0 0 1-1.5-1zM105.3 93.3h.3v.9l.3 .8-.4 .1-.2-.8zM105.5 93.3h.1zM105.3 93h.3v.3h-.3zM105.5 93h.1z" fill="#1f1a17"/>
<path d="M102.9 91.2h3v1.6h-3z" fill="#fff"/>
<g fill="#1f1a17">
<path d="M111 96.1l.4 .1 .8-.1-.6 1.4z" fill-rule="evenodd"/>
<path d="M111.6 98.6l.6 1.4-.3-.2h-.6l-.3 .2z" fill-rule="evenodd"/>
</g>
<g fill="#1f1a17">
<path d="M111.5 95h.2v1.2h-.2z"/>
<path d="M111.5 99.8h.2v1.3h-.2z"/>
</g>
<g fill="#131516">
<path d="M101.6 87.4l.2-.2 .9 1.1-.3 .1z"/>
<path d="M103 88.9l.2-.1 .8 .9-.2 .2z"/>
<path d="M104.4 90.5l.1-.2 .5 .6-.1 .2z"/>
</g>
<path d="M98.9 83.9a2.27 2.27 0 0 1 3.4 .2 2.27 2.27 0 0 1-.7 3.4 2.27 2.27 0 0 1-3.2-1.1 2.58 2.58 0 0 1 .5-2.5zM103.9 92.2a6.4 6.4 0 0 1 7.7-1.1 6.4 6.4 0 0 1 3.2 7.1 6.4 6.4 0 0 1-6.7 5.3 6.4 6.4 0 0 1-6-5.9 6.6 6.6 0 0 1 1.8-5.4z" fill="none" stroke="#1f1a17" stroke-width=".25"/>
<g fill="none" stroke="#24211d" stroke-width=".2">
<path d="M61.1 81.3h.3M61.6 81.3h.5M62.3 81.3h.3M62.8 81.3h.4M63.5 81.3h.3M64 81.3h.4M64.7 81.3h.2M65.2 81.3h.4M65.9 81.3h.2M66.4 81.3h.4M67 81.3h.3M67.5 81.3h.5"/>
<path d="M68.2 81.3h.3M68.6 81.3h.6M69.4 81.3h.3M69.8 81.3h.5M73.2 81.3h.1M73.5 81.3h.1M73.7 81.3h.1M73.9 81.3h.2M74.1 81.3h.1M74.3 81.3h.3M74.7 81.3h.1M74.8 81.3h.2"/>
<path d="M75.1 81.3h.1M75.2 81.3h.2M75.6 81.3h.1M75.8 81.3h.1M76 81.3h.1M76.2 81.3h.1M76.4 81.3h.2M76.7 81.3h.2M86.6 81.5h.2M87.1 81.5h.6M87.9 81.5h.4M88.5 81.5h.6"/>
<path d="M89.4 81.5h.3M90 81.5h.6M90.8 81.5h.4M91.4 81.5h.6M92.3 81.5h.2M92.9 81.5h.6M93.7 81.5h.3M94.3 81.5h.5M95.1 81.5h.3M95.7 81.5h.5M96.6 81.5h.2M97.1 81.5h.6"/>
</g>
<path d="M59.7 91.5l1.4-.7-.1 .3v.6l.1 .4z" fill-rule="evenodd" fill="#1f1a17"/>
<path d="M60.9 91.4h9.9" fill="none" stroke="#1f1a17" stroke-width=".25"/>
<path d="M70.6 90.8l1.4 .7-1.4 .6 .2-.4z" fill-rule="evenodd" fill="#1f1a17"/>
<path d="M59.7 88.2v4.2M71.9 87v5.6" fill="none" stroke="#1f1a17" stroke-width=".25"/>
<path d="M64.3 90.1h2.8v2.8h-2.8z" fill="#fff"/>
<path d="M64.3 90.1h2.8v2.8h-2.8z" fill="none" stroke="#fff" stroke-width=".2"/>
<g fill="#1f1a17">
<path d="M65.7 77.1h.2v.3h-.2z"/>
<path d="M65.7 77.5h.2v.5h-.2z"/>
<path d="M65.7 78.3h.2v.2h-.2z"/>
<path d="M65.7 78.8h.2v.5h-.2z"/>
<path d="M65.7 79.6h.2v.2h-.2z"/>
<path d="M65.7 80.1h.2v.5h-.2z"/>
<path d="M65.7 80.8h.2v.3h-.2z"/>
<path d="M65.7 81.3h.2v.6h-.2z"/>
<path d="M65.7 82.1h.2v.3h-.2z"/>
<path d="M65.7 82.6h.2v.5h-.2z"/>
<path d="M65.7 83.3h.2v.2h-.2z"/>
<path d="M65.7 83.8h.2v.5h-.2z"/>
<path d="M65.7 84.5h.2v.3h-.2z"/>
<path d="M65.7 85h.2v.6h-.2z"/>
<path d="M65.7 85.8h.2v.3h-.2z"/>
<path d="M65.7 86.3h.2v.5h-.2z"/>
</g>
<g fill="none" stroke="#24211d" stroke-width=".2">
<path d="M92.4 76.5v.3M92.4 77v.6M92.4 77.9v.3M92.4 78.5v.6M92.4 79.3v.3M92.4 79.9v.6M54.9 81.3h.1M55 81.3h.2M55.3 81.3h.1M55.5 81.3h.1M55.7 81.3h.1M55.9 81.3h.1"/>
<path d="M56.1 81.3h.1M56.3 81.3h.2M56.6 81.3h.1M56.7 81.3h.2M57 81.3h.1M57.1 81.3h.3M57.5 81.3h.1M57.7 81.3h.1M57.9 81.3h.1M58.1 81.3h.2M92.4 80.8v.2M92.4 81.3v.6"/>
<path d="M92.4 82.2v.2M92.4 82.7v.6M92.4 83.6v.3M92.4 84.1v.6M92.4 85v.3M92.4 85.6v.5M92.4 86.4v.3M92.4 87v.6"/>
</g>
<path d="M54.9 55.8h21.4v11.3h-21.4z" fill="#fff"/>
<path d="M54.7 55.8h.3v11.3h-.3zM54.7 55.5h.2v.3h-.2zM54.9 55.5h21.4v.5h-21.4zM76.3 55.5h.2v.3h-.2zM76.2 55.8h.3v11.3h-.3zM76.3 67.1h.2v.1h-.2zM54.9 66.9h21.4v.3h-21.4zM54.7 67.1h.2v.1h-.2z" fill="#1f1a17"/>
<path d="M55.7 56.5h19.9v9.5h-19.9z" fill="#fff"/>
<path d="M55.7 56.5h19.9v9.5h-19.9zM55.7 66h.1" fill="none" stroke="#1f1a17" stroke-width=".2"/>
<g fill="#1f1a17">
<path d="M75.4 56.4l.9-.8 .1 .3-.7 .7z"/>
<path d="M75.7 66.2l.7 .7-.1 .2-.9-.6z"/>
<path d="M54.7 66.9l.9-.7 .2 .3-.9 .6z"/>
<path d="M54.9 55.6l.9 .8-.2 .2-.9-.7z"/>
</g>
<g fill="none" stroke="#24211d" stroke-width=".2">
<path d="M53.9 61.5h.6M55.1 61.5h1.2M56.9 61.5h.6M58.1 61.5h1.2M59.9 61.5h.6M61 61.5h1.3M62.9 61.5h.6M64.1 61.5h1.2M65.9 61.5h.5M67 61.5h1.2M68.8 61.5h.6M70 61.5h1.2"/>
<path d="M71.8 61.5h.6M73 61.5h1.1M74.7 61.5h.6M75.9 61.5h1.3"/>
</g>
<g fill="#1f1a17">
<path d="M65.7 50.1h.2v.5h-.2z"/>
<path d="M65.7 51h.2v1h-.2z"/>
<path d="M65.7 52.5h.2v.4h-.2z"/>
<path d="M65.7 53.4h.2v1h-.2z"/>
<path d="M65.7 54.9h.2v.5h-.2z"/>
<path d="M65.7 55.9h.2v.9h-.2z"/>
<path d="M65.7 57.3h.2v.5h-.2z"/>
<path d="M65.7 58.3h.2v1h-.2z"/>
<path d="M65.7 59.8h.2v.5h-.2z"/>
<path d="M65.7 60.7h.2v1h-.2z"/>
<path d="M65.7 62.2h.2v.5h-.2z"/>
<path d="M65.7 63.2h.2v1h-.2z"/>
<path d="M65.7 64.6h.2v.5h-.2z"/>
<path d="M65.7 65.6h.2v1h-.2z"/>
<path d="M65.7 67.1h.2v.5h-.2z"/>
<path d="M65.7 68.1h.2v.9h-.2z"/>
</g>
<path d="M64.3 53.5h2.7M64.3 52.9h2.7M58.4 69.7h2.6M58.4 69.2h2.6M70.6 69.7h2.7M70.6 69.2h2.7M76 85.2h3.3M77.1 81.4h2.4" fill="none" stroke="#1f1a17" stroke-width=".25"/>
<g fill="#1f1a17">
<path d="M78.4 81.4l.7 1.4-.5-.1-.8 .1z" fill-rule="evenodd"/>
<path d="M77.8 83.7l.3 .2h.6l.4-.2-.7 1.4z" fill-rule="evenodd"/>
</g>
<path d="M78.3 82.7h.2v1.2h-.2z" fill="#1f1a17"/>
<g font-size="4.2">
<text x="151.2" y="19.3">BZX84C2V4 - BZX84C51</text>
<text x="18.8" y="32">Package Outline Dimensions</text>
<text x="18.8" y="116">Suggested Pad Layout</text>
</g>
<text font-size="3.5" fill="#231f20" x="20.3" y="270.9">BZX84C2V4 - BZX84C51</text>
<g font-size="2.8">
<text x="18.7" y="37.5">Please see AP02002 at http://www.diodes.com/datasheets/ap02002.pdf for latest version.</text>
<text x="145.4" y="45.6">SOT23</text>
<text x="132.3" y="49.1">Dim</text>
<text x="134" y="52.6">A</text>
<text x="141.9" y="52.6">0.37</text>
<text x="142.2" y="49.1">Min</text>
<text x="151.8" y="52.6">0.51</text>
<text x="151.8" y="49.1">Max</text>
<text x="161.9" y="52.6">0.40</text>
<text x="162.1" y="49.1">Typ</text>
<text x="134" y="56.2">B</text>
<text x="134" y="59.7">C</text>
<text x="141.9" y="56.2">1.20</text>
<text x="141.9" y="59.7">2.30</text>
<text x="151.8" y="56.2">1.40</text>
<text x="151.8" y="59.7">2.50</text>
<text x="161.9" y="56.2">1.30</text>
<text x="161.9" y="59.7">2.40</text>
<text x="134" y="63.2">D</text>
<text x="141.9" y="63.2">0.89</text>
<text x="151.8" y="63.2">1.03</text>
<text x="161.1" y="63.2">0.915</text>
<text x="133.9" y="70.2">G</text>
<text x="134.1" y="66.7">F</text>
<text x="141.9" y="70.2">1.78</text>
<text x="141.9" y="66.7">0.45</text>
<text x="151.8" y="70.2">2.05</text>
<text x="151.8" y="66.7">0.60</text>
<text x="161.1" y="66.7">0.535</text>
<text x="161.9" y="70.2">1.83</text>
<text x="134" y="73.7">H</text>
<text x="134.2" y="77.2">J</text>
<text x="141.1" y="77.2">0.013</text>
<text x="141.9" y="73.7">2.80</text>
<text x="151.8" y="77.2">0.10</text>
<text x="151.8" y="73.7">3.00</text>
<text x="161.9" y="77.2">0.05</text>
<text x="161.9" y="73.7">2.90</text>
<text x="134" y="80.7">K</text>
<text x="141.1" y="80.7">0.903</text>
<text x="151.8" y="80.7">1.10</text>
<text x="161.9" y="80.7">1.00</text>
<text x="133.2" y="84.2">K1</text>
<text x="134.1" y="87.7">L</text>
<text x="141.9" y="87.7">0.45</text>
<text x="144.2" y="84.2">-</text>
<text x="151.8" y="87.7">0.61</text>
<text x="154.1" y="84.2">-</text>
<text x="161.1" y="84.2">0.400</text>
<text x="161.9" y="87.7">0.55</text>
<text x="133.8" y="91.2">M</text>
<text x="134.1" y="95">α</text>
<text x="141.1" y="91.2">0.085</text>
<text x="143.3" y="94.9">0°</text>
<text x="151.8" y="91.2">0.18</text>
<text x="153.2" y="94.9">8°</text>
<text x="161.9" y="91.2">0.11</text>
<text x="164.2" y="94.9">-</text>
<text x="135.1" y="98.5">All Dimensions in mm</text>
<text x="18.7" y="121.5">Please see AP02001 at http://www.diodes.com/datasheets/ap02001.pdf for latest version.</text>
<text x="129.6" y="140.6">Dimensions</text>
<text x="148.3" y="140.6">Value (in mm)</text>
<text x="136.7" y="147.6">X</text>
<text x="136.8" y="144.1">Z</text>
<text x="155.5" y="144.1">2.9</text>
<text x="155.5" y="147.6">0.8</text>
<text x="136.6" y="154.6">C</text>
<text x="136.7" y="151.1">Y</text>
<text x="155.5" y="151.1">0.9</text>
<text x="155.5" y="154.6">2.0</text>
<text x="136.7" y="158.1">E</text>
<text x="154.7" y="158.1">1.35</text>
<text x="100.3" y="273.5">www.diodes.com</text>
<text x="108.3" y="270.2">4 of 5</text>
</g>
<text font-size="2.8" fill="#231f20" x="184.8" y="270.6">February 2014</text>
<g font-size="2.6" fill="#1f1a17">
<text x="66.9" y="139.1">Y</text>
<text x="58.3" y="146">Z</text>
<text x="105" y="147.3">C</text>
<text x="78.1" y="163.8">X</text>
<text x="92.9" y="163.8">E</text>
</g>
<g font-size="2.5" fill="#1f1a17">
<text x="65" y="48.8">A</text>
<text x="77.6" y="62.2">B</text>
<text x="81.3" y="62.1">C</text>
<text x="65" y="75.8">H</text>
<text x="50.9" y="82.8">K</text>
<text x="104.1" y="82.5">M</text>
<text x="67.8" y="88.4">D</text>
<text x="79.5" y="84.5">K1</text>
<text x="51.2" y="90.8">J</text>
<text x="56.5" y="90.7">F</text>
<text x="64.9" y="92.3">G</text>
<text x="83.9" y="91.5">L</text>
</g>
<text font-size="2.5" x="20.3" y="274">Document number: DS18001 Rev. 32 - 2</text>
<text font-size="2.1" fill="#231f20" x="182" y="273.2">© Diodes Incorporated</text>
</svg>
